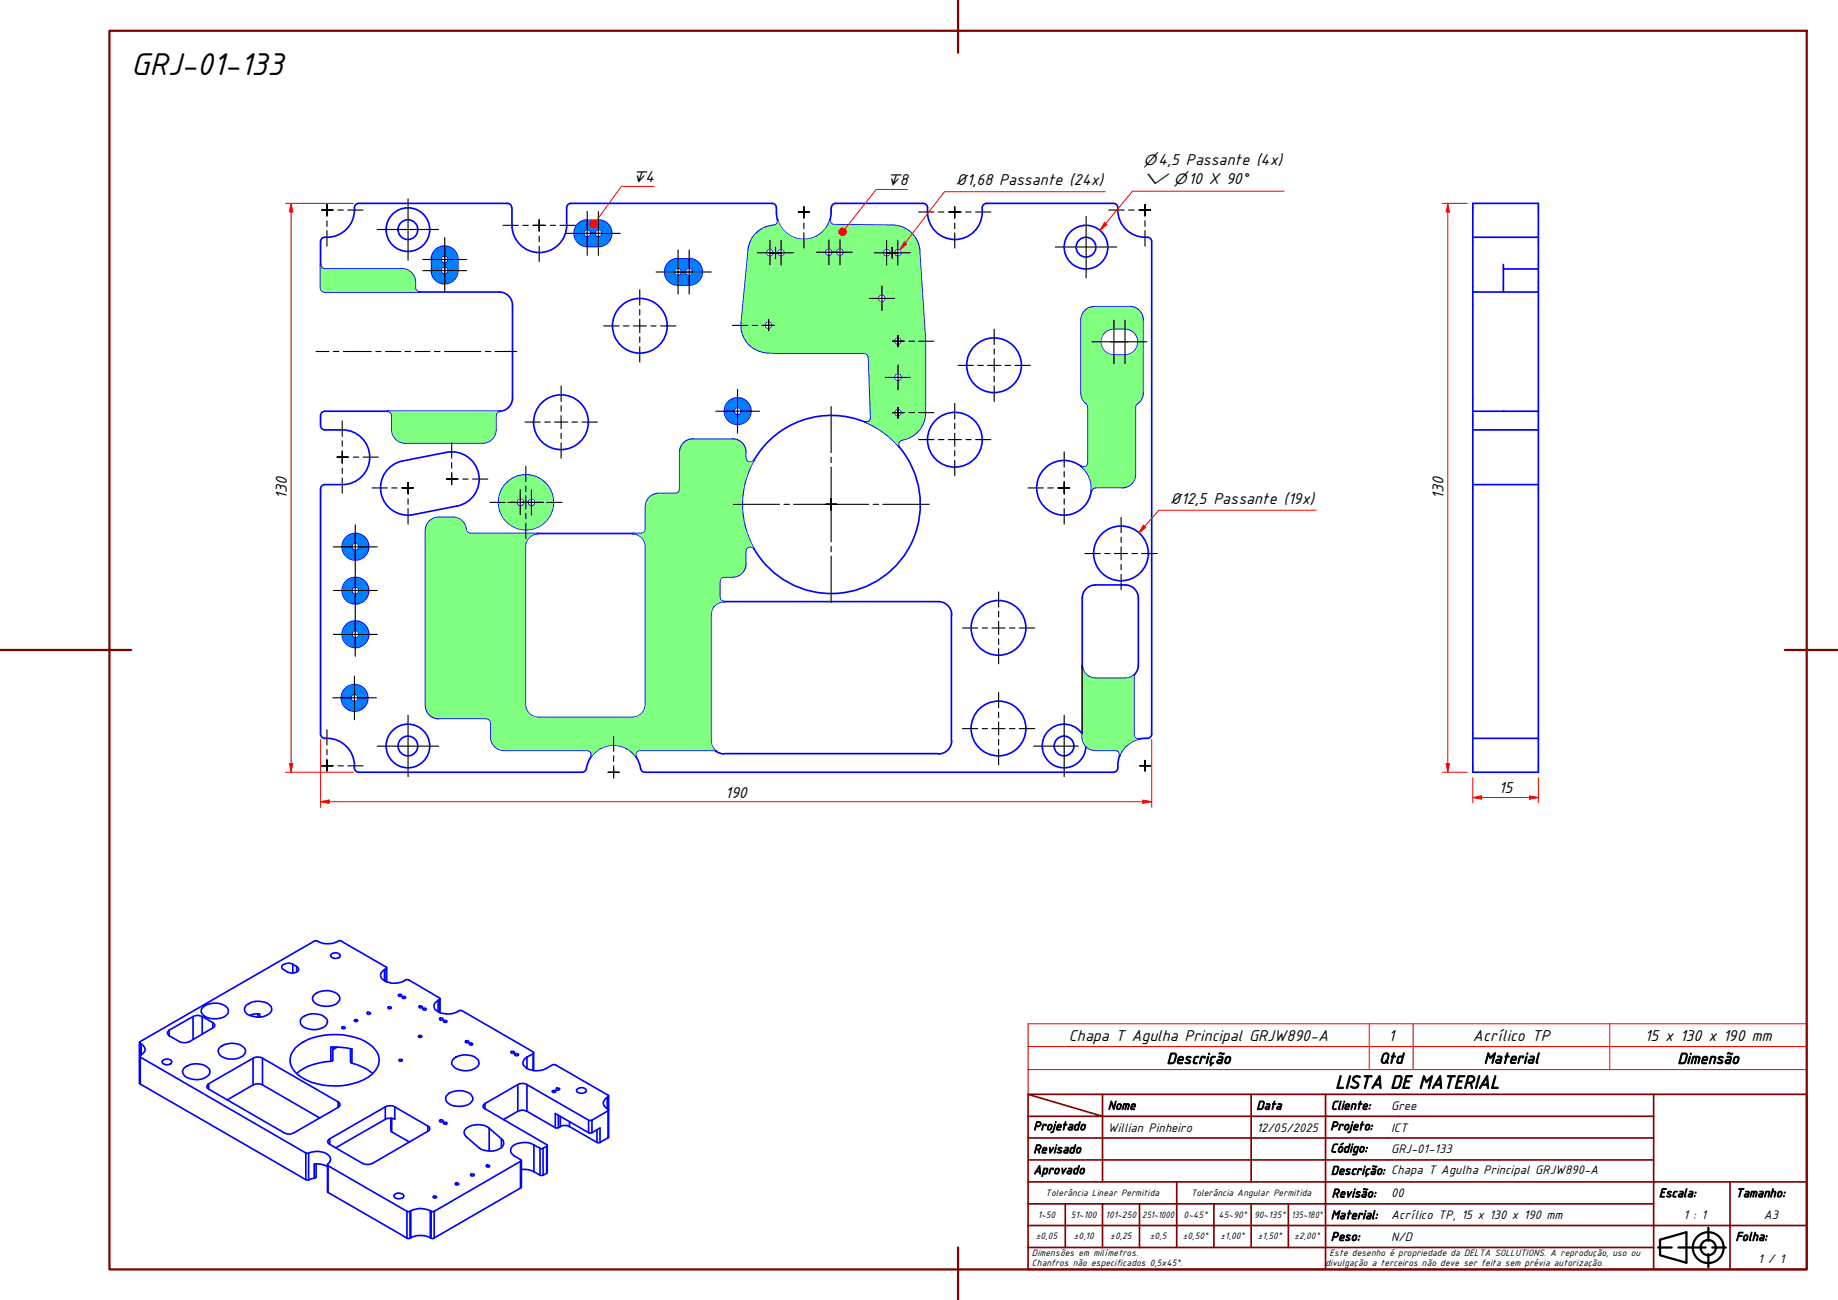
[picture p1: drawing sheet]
<svg xmlns="http://www.w3.org/2000/svg" width="420mm" height="297mm" viewBox="0 0 420 297" stroke-linecap="round" stroke-linejoin="round" font-family="sans-serif">
<!-- layer: Visible (ABNT) -->
<g fill="none" stroke="#00f" stroke-width=".38">
<path d="M81 47.5v.5M81 48a6.5 6.5 0 0 1-7.1 6.3l-.5 .5-.1 .4v10.5a.99 .99 0 0 0 1 1h39.9M82 46.5a.98 .98 0 0 0-1 1M82 46.5h34M98.6 59.3a3 3 0 0 1 3-3.1 3 3 0 0 1 3 3.1M98.7 59.3v2.5M104.6 59.3v2.5M116 46.5a.98 .98 0 0 1 1 1M117 47.5v4M117 51.5a6.3 6.3 0 0 0 6.3 6.2 6.3 6.3 0 0 0 6.2-6.2M129.5 47.5v4M130.5 46.5h46"/>
<path d="M130.5 46.5a.98 .98 0 0 0-1 1M134.2 50.3h2.6M134.3 50.3a3 3 0 0 0-3 3 3 3 0 0 0 3 3h2.5M136.8 50.3a3 3 0 0 1 3 3 3 3 0 0 1-3 3M155 59.1a3 3 0 0 0-3 3 3 3 0 0 0 3 3h2.5M155 59.2h2.5M157.5 59.1a3 3 0 0 1 3 3 3 3 0 0 1-3 3M176.5 46.5a.98 .98 0 0 1 1 1M177.5 47.5v1.7l.2 1M177.8 50.2l-.2 .9a1.83 1.83 0 0 1-1.6 .5 6.3 6.3 0 0 0-5 5.5l-1.5 16.6M189.8 50.1a6.3 6.3 0 0 1-6 4.6 6.3 6.3 0 0 1-6.1-4.5M189.8 50.1a.98 .98 0 0 0 .9 1.3"/>
<path d="M190 47.5l-.2 2.6M190.7 51.4h.1M190.8 51.4l13.2 .1a6.3 6.3 0 0 1 6.2 5.8M191 46.5h20M191 46.5a.98 .98 0 0 0-.9 1M210.2 57.3l1.3 20.3M211 46.5a.98 .98 0 0 1 1 1M212 47.5a6.3 6.3 0 0 0 6.3 7.2 6.3 6.3 0 0 0 6.2-7.2M254.5 46.5h-29a.98 .98 0 0 0-1 1M254.5 46.5a.98 .98 0 0 1 1 1M255.5 47.5v.5M255.5 48a6.3 6.3 0 0 0 6.3 6.2"/>
<path d="M261.7 54.2h.6M262.3 54.2a.98 .98 0 0 1 1 1v112.5M336.7 54.2h15M73.3 60.5a.98 .98 0 0 0 1 1h17.6a3 3 0 0 1 3 3v1.2a.99 .99 0 0 0 1 1M98.6 61.8a3 3 0 0 0 3 3 3 3 0 0 0 3-3M114.1 66.7a3 3 0 0 1 3.1 3v21.3M169.4 73.7a6.3 6.3 0 0 0 6 6.9l2.4 .1h19.7M211.5 77.5v16.8a6.4 6.4 0 0 1-5.6 6.3l-.4 .3-.1 .5 .2 .7M247.1 73.1v16.7M250.2 70.1a3 3 0 0 0-3.1 3M250.2 70.1h8.1M254.6 75.1a3 3 0 0 0-3 3 3 3 0 0 0 3 3"/>
<path d="M254.6 75.1a5.3 5.3 0 0 1 4.4 .7 3 3 0 0 1 1 3.3 3 3 0 0 1-2.9 2h-2.5M258.3 70.1a3 3 0 0 1 3 3M261.2 73.1v16.7M343.7 65.7v1h-7M343.7 61.5h8M343.7 66.7h8M351.7 64.4v-17.9h-15v23.2M351.7 65.7v4M73.3 95v2.2a.98 .98 0 0 0 1 1h3.9a6.3 6.3 0 0 1 6.3 6.3 6.3 6.3 0 0 1-6.2 6.2h-4.1a.99 .99 0 0 0-.9 1v56M88.6 94a.98 .98 0 0 1 1 1M89.6 95v3.2M89.6 98.2a3 3 0 0 0 3 3"/>
<path d="M113.3 95v3.2M113.3 98.2a3 3 0 0 1-3 3h-17.7M114.2 94h-39.9a.98 .98 0 0 0-1 1M114.3 94h-.2M114.3 94a.98 .98 0 0 0-1 1M117.2 90.9a3 3 0 0 1-2.9 3.1M197.5 80.7a.98 .98 0 0 1 1 .9M198.6 81.6l.5 13.7M199.1 95.3a.98 .98 0 0 1-1.4 1.1M247.1 89.8l.4 1.3 .8 1.1M248.3 92.2l.4 .8M248.7 93v12.8"/>
<path d="M259.9 92.2l-.4 .8v15.4M261.3 89.7l-.3 1.4-1 1.1M336.7 91v85.5h15v-82.5M336.7 94h15M336.7 98.2h15M351.7 91v3M100.3 118.2a3 3 0 0 0-3 3v40a3 3 0 0 0 3 3M100.3 118.2h3.2a3 3 0 0 1 3 2.8M104.5 115.6l-10 2a6.3 6.3 0 0 1-7.4-4.9 6.3 6.3 0 0 1 4.9-7.4l10-1.9a6.3 6.3 0 0 1 7.4 4.9 6.3 6.3 0 0 1-4.9 7.3M150.6 112.8a3 3 0 0 0-3 3v5.1M155.4 103.4v8.4a.98 .98 0 0 1-1 1h-3.8M158.4 100.3a3 3 0 0 0-3 3"/>
<path d="M158.4 100.4h9M167.5 100.3a3 3 0 0 1 3 3M170.4 103.4v1.2M170.5 104.7a.98 .98 0 0 0 .7 .9 .98 .98 0 0 0 1.1-.4M172.4 105.2a20.4 20.4 0 0 0 0 20.2M205.6 102.1a20.3 20.3 0 0 0-33.2 3.1M205.6 102.1a20.4 20.4 0 0 1-3.9 29.8 20.4 20.4 0 0 1-29.3-6.5M248.7 105.7a.98 .98 0 0 1-.5 .9 .98 .98 0 0 1-1.1-.1M250.4 111.4h6.1M250.5 111.4a.98 .98 0 0 0-1 .9M259.5 108.4a3 3 0 0 1-3 3M336.7 110.7h15"/>
<path d="M106.6 121a.98 .98 0 0 0 .9 .9h39.1M120.1 124.9v36M123.1 121.9a3 3 0 0 0-3 3M144.6 121.9a3 3 0 0 1 3 3M147.6 120.9a.98 .98 0 0 1-1 1M147.6 124.9v36M165.5 131.8a.98 .98 0 0 0-1 1v3.6a.99 .99 0 0 0 1 1.1 3 3 0 0 0-3 3v28.7a3 3 0 0 0 3 3.1M165.5 131.8h1.9M165.5 137.5h49M170.4 125.9v2.9M170.5 128.8a3 3 0 0 1-3 3M172.3 125.4a.98 .98 0 0 0-1.1-.5 .98 .98 0 0 0-.7 1"/>
<path d="M214.5 137.5a3 3 0 0 1 3.1 3M250.4 133.7h6.8a3 3 0 0 1 3 3v15.3M250.4 133.7a3 3 0 0 0-3 3v31.8a3.2 3.2 0 0 0 .9 2M217.5 140.4v28.8M247.4 152a3 3 0 0 0 3 3M259.2 154.2v13.7l.4 .8 .8 .2M259.2 154.2l-.7 .5-.9 .3h-7.2M260.2 152l-.1 1-.9 1.2M73.3 167.7a1.09 1.09 0 0 0 1.4 1 6.3 6.3 0 0 1 6.3 6.3M81 175a1.13 1.13 0 0 0 1 1.5M82 176.5h51.1M100.3 164.1h10.9"/>
<path d="M111.2 164.2a.98 .98 0 0 1 1 1v3.3M112.2 168.4a3 3 0 0 0 3 3h19M120.1 160.9a3 3 0 0 0 3 3M123.1 163.9h21.5M134 175.6a.98 .98 0 0 1-.9 .9M134.2 171.4a.98 .98 0 0 1 .8 1.6M135 173a6.3 6.3 0 0 1 10.4 0M135 173l-.6 1.3-.4 1.3M145.4 173l1 2.2a1.18 1.18 0 0 0 1 1.3M146.3 171.4a.98 .98 0 0 0-.8 1.6M146.3 171.4h16.9l.5 .2M147.4 176.5h107.1"/>
<path d="M147.6 160.9a3 3 0 0 1-3 3M165.5 172.2h49M217.6 169.2a3 3 0 0 1-3.1 3.1M247.4 167.7a5 5 0 0 0-8.1-.3 5 5 0 0 0 2.3 7.8 5 5 0 0 0 6.6-4.7M248.3 170.5l.7 .6 1.4 .3M250.4 171.4h4.6M255 171.4a.98 .98 0 0 1 .9 1.4M255.5 175a1.13 1.13 0 0 1-1 1.5M255.9 172.8l-.4 2.2M260.4 168.9a6.3 6.3 0 0 0-4.5 3.9M261.7 168.7h.6M261.8 168.7l-1.4 .2"/>
<path d="M263.3 167.7a.98 .98 0 0 1-1 1M336.7 168.7h15"/>
<circle cx="93.2" cy="52.5" r="2.25"/>
<circle cx="93.3" cy="52.5" r="5"/>
<circle cx="101.6" cy="59.3" r=".86"/>
<circle cx="134.3" cy="53.3" r=".86"/>
<circle cx="136.8" cy="53.3" r=".86"/>
<circle cx="176" cy="57.7" r=".86"/>
<circle cx="178.5" cy="57.7" r=".86"/>
<circle cx="189.5" cy="57.6" r=".86"/>
<circle cx="192" cy="57.6" r=".86"/>
<circle cx="202.7" cy="57.7" r=".86"/>
<circle cx="205.3" cy="57.7" r=".86"/>
<circle cx="248.3" cy="56.5" r="2.25"/>
<circle cx="248.3" cy="56.5" r="5"/>
<circle cx="101.6" cy="61.8" r=".86"/>
<circle cx="146.3" cy="74.4" r="6.3"/>
<circle cx="155" cy="62.1" r=".86"/>
<circle cx="157.5" cy="62.1" r=".86"/>
<circle cx="175.7" cy="74.3" r=".86"/>
<circle cx="201.6" cy="68.2" r=".86"/>
<circle cx="205.3" cy="77.9" r=".86"/>
<circle cx="128.2" cy="96.5" r="6.3"/>
<circle cx="168.6" cy="93.9" r=".86"/>
<circle cx="168.6" cy="93.9" r="3"/>
<circle cx="205.3" cy="94.3" r=".86"/>
<circle cx="205.3" cy="86.2" r=".86"/>
<circle cx="227.2" cy="83.5" r="6.3"/>
<circle cx="119" cy="114.8" r=".86"/>
<circle cx="120.2" cy="114.8" r="6.3"/>
<circle cx="121.5" cy="114.8" r=".86"/>
<circle cx="218.3" cy="100.5" r="6.3"/>
<circle cx="243.2" cy="111.5" r="6.3"/>
<circle cx="81.2" cy="124.9" r=".86"/>
<circle cx="81.2" cy="135" r=".86"/>
<circle cx="81.2" cy="135" r="3"/>
<circle cx="81.2" cy="124.9" r="3"/>
<circle cx="256.3" cy="126.4" r="6.3"/>
<circle cx="81.1" cy="159.5" r=".86"/>
<circle cx="81.1" cy="159.5" r="3"/>
<circle cx="81.2" cy="144.9" r=".86"/>
<circle cx="81.2" cy="144.9" r="3"/>
<circle cx="228.3" cy="143.5" r="6.3"/>
<circle cx="93.2" cy="170.5" r="2.25"/>
<circle cx="93.3" cy="170.5" r="5"/>
<circle cx="228.3" cy="166.5" r="6.3"/>
<circle cx="243.2" cy="170.5" r="2.25"/>
</g>
<circle cx="343.7" cy="94" r=".19" fill="#00f"/>
<g fill="none" stroke="#00f" stroke-width=".38">
<path d="M336.7 69.7v21.3M343.7 60.4v5.3M351.7 64.4v1.3M351.7 69.7v21.3M75.8 218a1.42 1.42 0 0 1 2 .3 1.08 1.08 0 0 1-1.6 .6l-.6-.4v-.3zM31.9 238.2v9.3l.2 .2M32.1 238.4v2.8M32.1 238.4l.2 .1M32.3 238.5a1.34 1.34 0 0 1 .9 1.3 1.34 1.34 0 0 1-.9 1.2M32.3 238.5v2.5M38.7 235.4a.71 .71 0 0 0-.4 .6 .71 .71 0 0 0 .4 .7M38.7 235.4v1.3"/>
<path d="M44.1 232.3a2.2 2.2 0 0 1 2.1 0M44.1 232.3l-5.4 3.1M44.1 232.3v5.2M46.2 232.3l2.4 1.4M46.2 232.3v4M46.4 230.1a4.4 4.4 0 0 1 5.7 .3 1.67 1.67 0 0 1-1.7 2.2 3.9 3.9 0 0 1-4.4-1.2l.1-.9zM48.6 233.7l.5 .5v.2l-.5 .5M48.6 234.9l-5.7 3.3h-1l-.8-.2-2.4-1.3M48.6 233.7v1.2M50.3 239.3a4.4 4.4 0 0 1 5.6 .3 1.42 1.42 0 0 1-1 2 3.9 3.9 0 0 1-4.9-1l-.2-.5zM56.3 229.7a4.4 4.4 0 0 1 5.7 .3 1.41 1.41 0 0 1-1.1 2 4.7 4.7 0 0 1-4.7-.6 1.23 1.23 0 0 1 .1-1.7zM57.1 232l1.1-.3h1.2v.7"/>
<path d="M58.9 231.6v.8M66.9 220.3a2.15 2.15 0 0 0-2.4 .4l-.1 .3a2.66 2.66 0 0 0 3.9 .7l-.2-.6-.3-.3M66.9 220.3l.9 .5M66.9 220.3v2.1M67.6 239.4a13.6 13.6 0 0 1 10.8-2.9 10.8 10.8 0 0 1 7.5 3.5 3.8 3.8 0 0 1-.9 5.5 15 15 0 0 1-16.9 .1 3.9 3.9 0 0 1-.5-6.2zM67.8 220.8v1.3M69 232.5a4.4 4.4 0 0 1 5.7 .3 1.42 1.42 0 0 1-1 2.1 4.6 4.6 0 0 1-4.7-.6 1.31 1.31 0 0 1 0-1.8zM71.9 227.3a4.4 4.4 0 0 1 5.6 .3 1.75 1.75 0 0 1-1.7 2.2 4.4 4.4 0 0 1-4-.8 1.16 1.16 0 0 1 .1-1.7zM76.1 239.3v2.9l-.2 .3h-.3M76.3 239.2v.5l.8-.4M76.3 239.7l-.2 .1M78.2 234.7a.45 .45 0 0 1 .7 .2l-.6 .2-.2-.3z"/>
<path d="M80.1 239.6v3.1l.4 .2M81.1 233h.5l.2 .2-.1 .1a.45 .45 0 0 1-.7-.1zM84 231.3l.6 .1 .1 .2-.6 .2-.2-.3zM87.9 221.5a1.32 1.32 0 0 0-.9 1.2 1.32 1.32 0 0 0 .7 1.3 4.8 4.8 0 0 0 5.2-.2l.5 .1 7.1 4.1 .1 .1-.1 .3M87.9 221.5v2.6M88.3 221.3l.1-.1-.1-.2-10.5-6.1a6.6 6.6 0 0 1-4.5 .5l-1-.5-.5 .2-39.7 22.9-.2 .1 .2 .3M88.3 221.3v3M88.3 221.3l-.4 .2M88.4 221.2v3.1M88.8 230.1a.45 .45 0 0 1 .7 .2l-.7 .2-.2-.3zM91.1 227.3a.5 .5 0 0 1 .8 .1l-.7 .2-.1-.1zM92.1 227.8a.45 .45 0 0 1 .7 .2l-.7 .1-.2-.1z"/>
<path d="M95.6 236.8l.2-.1a.45 .45 0 0 1 .7 .1l-.7 .2zM95.9 229.9a.45 .45 0 0 1 .7 .2l-.7 .2-.1-.3zM96.6 230.6l.7-.2 .2 .2-.2 .1a.45 .45 0 0 1-.7-.1zM100.1 228.6a1.31 1.31 0 0 0-.9 1.1 1.31 1.31 0 0 0 .7 1.3 4.8 4.8 0 0 0 5.2-.1h.5l16.3 9.4 .1 .2-.1 .3M100.1 228.6v2.6M100.5 228.4v2.9M100.5 228.4l-.4 .2M100.6 232.6a.46 .46 0 0 1 .7 .3l-.1 .1a.45 .45 0 0 1-.7-.2zM100.6 228.2v3.2M101.3 233.3l.7-.1 .2 .1-.1 .2a.5 .5 0 0 1-.8-.2zM106.5 237.9a.45 .45 0 0 1 .7 .1 .49 .49 0 0 1-.8 .1zM107.3 238.5l.3-.2 .4 .1-.1 .3a.46 .46 0 0 1-.6-.2z"/>
<path d="M32.1 241.2l-.2 .1 .2 .2M32.1 241.5v6.2M32.1 247.7l37.8 21.8M32.1 241.5l37.8 21.9M32.3 241l-.2 .2M37.2 242.3a1.38 1.38 0 0 1 2.1 .3 1.26 1.26 0 0 1-1.2 .7 1.26 1.26 0 0 1-1.1-.7zM42.2 244a4.4 4.4 0 0 1 5.6 .3 1.42 1.42 0 0 1-1 2 4.6 4.6 0 0 1-4.7-.6 1.17 1.17 0 0 1 .1-1.7zM47.7 248.8l17.3 10.1a2.2 2.2 0 0 0 2.1 0l10.2-5.9M47.7 247.6a.66 .66 0 0 0-.4 .6 .66 .66 0 0 0 .4 .6M47.7 247.6v1.2M57.8 247.9a2.31 2.31 0 0 1 2.2 0M57.8 241.8l.9-.3 .9 .1 .4 .2"/>
<path d="M57.8 247.9l-5.9 3.4M57.8 241.8l-10.1 5.8M57.8 241.8v6.1M60 247.9l13.1 7.5M60 241.8l17.3 10M60 241.8v6.1M75.6 242.5a13.6 13.6 0 0 0-7.8 2.8M75.6 242.5v-3.2h2.5l2.4 .4v3.2M77.3 251.8l.4 .5-.1 .5-.3 .2M77.3 251.8v1.2M80.5 242.9a12.8 12.8 0 0 1 4.7 2.4M88.1 252.9l.8-.2h1l.3 .2"/>
<path d="M88.1 252.9l-12.7 7.3M88.1 252.9v2.9M88.1 255.8l-11.3 6.4M89.3 255.5v2.9l.2 .2M89.5 255.5v3.1M89.5 258.6l4 2.3M90.2 252.9v2.9l-.8-.3-.9 .1-.4 .2M90.2 252.9l7.6 4.4M91.3 242.1a.45 .45 0 0 1 .7 .2l-.6 .2-.2-.3zM97.8 257.3l.4 .4-.1 .5-.3 .3M97.8 258.5l-12.7 7.4-.8 .2-1.4-.2-7.5-4.4M97.8 257.3v1.2"/>
<path d="M100.6 256l.5-.1 .2 .2a.47 .47 0 0 1-.8 .2zM101.3 256.6l.2-.1a.46 .46 0 0 1 .7 .2l-.3 .2-.5-.1zM102.3 250.1a4.6 4.6 0 0 1 5.3-.1 1.39 1.39 0 0 1 .4 1.5 1.39 1.39 0 0 1-1.1 1 4.9 4.9 0 0 1-4.7-.7 1.16 1.16 0 0 1 .1-1.7zM103.7 241.9a4.4 4.4 0 0 1 5.6 .3 1.42 1.42 0 0 1-1 2.1 4.3 4.3 0 0 1-5-1v-.5zM110.9 253.4l14.1 8.1 .1 .2-.1 .2M110.9 252.1l-.5 .6 .2 .5 .3 .2M110.9 252.1v1.3M111.8 257.8a4.4 4.4 0 0 0-5.5 .3 1.2 1.2 0 0 0 .3 1.7l2.9 2.4a4.4 4.4 0 0 0 5.4-.3 1.2 1.2 0 0 0-.3-1.7M111.8 257.8v5.2M111.8 257.8l2.8 2.4M116.8 240.4l.1-.1a.46 .46 0 0 1 .7 .2l-.3 .2-.5-.1zM117.8 240.8h.7l-.1 .4a.5 .5 0 0 1-.7-.2z"/>
<path d="M118.4 253.9a2.2 2.2 0 0 1 2.1 0M118.4 247.8l.8-.2 1.3 .2M118.4 253.9l-3.3 1.9M118.4 247.8l-7.5 4.3M118.4 247.8v6.1M120.5 241.5a1.31 1.31 0 0 0-1 1.2 1.31 1.31 0 0 0 .7 1.3 5.2 5.2 0 0 0 6.1-.7h.7l12 6.9 .1 .2-.1 .3M120.5 253.9l6.4 3.8M120.5 247.8l14.1 8.2M120.5 241.5v2.6M120.5 247.8v6.1M121.9 240.8v3.8M121.9 240.8l-1.4 .7"/>
<path d="M122 240.5v4.1M126.3 249.2a.5 .5 0 0 1 .8 .2l-.7 .2-.2-.1zM126.9 257.7h.7M126.9 257.7v-3.3l7.7 4.4M127.3 248.7h.6l.1 .2-.7 .2-.2-.1zM127.6 254.8v2.9M128.1 257.4l.8-.2 1.3 .2M128.1 255.1v2.3M128.1 257.4l-.5 .3M130.2 256.3v1.1M130.2 257.4l6.3 3.6M132 248.8a1.35 1.35 0 0 1 2 .4 1.33 1.33 0 0 1-2.2 .2v-.3z"/>
<path d="M134.6 256h.7M134.6 258.8h.7M134.6 256v2.8M135.3 256v2.8M135.3 258.8l1.9-1.1v3.3M136.5 258.2v2.8M138.8 250.7a1.34 1.34 0 0 0-.9 1.3 1.34 1.34 0 0 0 .9 1.3M138.8 250.7v2.6M138.8 253.3l.2 .1M139 253.4l.1 .1-.1 .3M139 250.7v2.7M139 253.8v6.2"/>
<path d="M139 260l-1.8 1M139 253.8l-3.7 2.2M139 250.7h-.2M139.1 250.4v9.4l-.1 .2M69.9 269.5l.6 .1M69.9 263.4h.6M69.9 263.4v6.1M70.5 263.4a4.4 4.4 0 0 1 4.9 .9 1.46 1.46 0 0 1-.5 1.8l.1 .3M70.5 263.4v6.2M71.8 269.2l-1.3 .4M72.3 265.9v3.1l-.5 .2M74.9 266.2v6.2l.1 .1"/>
<path d="M74.9 266.6l-1.7-.6h-1.4v3.2M75 266.4v6.1M75 272.5l18 10.4M75 266.4l18 10.4M75.4 260.2l-.5 .5 .2 .5 .3 .3M75.4 260.2v1.3M90.2 272.9a1.47 1.47 0 0 1 2.1 .3 1.26 1.26 0 0 1-1.1 .7 1.26 1.26 0 0 1-1.2-.7zM93 276.8h.7M93 276.8v6.1M93.7 276.8v6.1M93.9 276.7l.6-.3a5.1 5.1 0 0 1 3.9 .3M93.9 276.7v6.1"/>
<path d="M93.9 276.7l-.2 .1M98.4 276.7v6.1M98.4 276.7l.2 .1M98.6 276.8h.7M98.6 276.8v6.1M99 273.5l.1-.1a.45 .45 0 0 1 .7 .1l-.6 .2zM99.3 276.8v6.1M104.1 270.4a.5 .5 0 0 1 .8 .2l-.6 .1-.2-.1zM107.7 268.3a.46 .46 0 0 1 .7 .2l-.1 .2a.45 .45 0 0 1-.7-.2zM111.3 266.2l.6 .1-.1 .3a.46 .46 0 0 1-.7-.2zM114.6 260.2v2M119 265.4v6"/>
<path d="M119 271.4l-19.7 11.5M119 265.4l-19.7 11.4M119.2 265.2v6.1l-.2 .1M119.2 267.2a5.2 5.2 0 0 1 2.8 .5M122 261.6a4.5 4.5 0 0 0-5 .5 1.32 1.32 0 0 0 .6 2l1.4 .9 .1 .1-.1 .3M122 261.6v6.1M122 267.7l1.4 .8M122 261.6l1.4 .8M123.4 268.5h.7M123.4 262.4l.3 .1 .4-.1M123.4 262.4v6.1M124.1 262.4v6.1"/>
<path d="M125 261.9v6.2M125 268.1l-.9 .4M125 261.9l-.9 .5M125.1 261.7v6.1l-.1 .3M136.5 261h.7M93 282.9l.3 .1 .4-.1M93.9 282.8a5 5 0 0 1 4.5 0M93.9 282.8l-.2 .1M98.4 282.8l.2 .1M98.6 282.9l.1 .1 .6-.1"/>
</g>
<!-- layer: Hatch (ABNT) -->
<g fill="#80ff80">
<path d="M120.7 114.8a.84 .84 0 0 0 1.6 0 .84 .84 0 0 0-1.6 0zM114 114.8a6.2 6.2 0 0 0 12.5 0 6.2 6.2 0 0 0-12.5 0zM118.1 114.8a.85 .85 0 0 1 1.7 0 .85 .85 0 0 1-1.7 0z" fill-rule="evenodd"/>
<path d="M252.6 75.9l.6-.5a8.9 8.9 0 0 1 5.4 0 3 3 0 0 1 1.5 3.4 3 3 0 0 1-2.9 2.3 5.9 5.9 0 0 1-4.6-.7 3.1 3.1 0 0 1 0-4.5zM247.8 71.2a3 3 0 0 1 2.4-1.1h8.1a3 3 0 0 1 2.9 3v16.7a3 3 0 0 1-1.5 2.6l-.2 .6v15.4a2.89 2.89 0 0 1-3 3h-6.1a.98 .98 0 0 0-.9 .9 6.7 6.7 0 0 0-2.4-5.8 .98 .98 0 0 0 1.1 .2 .98 .98 0 0 0 .5-.9v-12.8a1.73 1.73 0 0 0-.9-1.3l-.3-.5-.4-1.4v-16.7l.1-.7z" fill-rule="evenodd"/>
<path d="M204.4 94.3a.85 .85 0 0 0 1.7 0 .85 .85 0 0 0-1.7 0zM172.5 53.7l-.7 1.1-.7 2.3-1.6 16.6a6.2 6.2 0 0 0 5.9 6.9l22.1 .1 .6 .1 .5 .8 .5 13.7a.95 .95 0 0 1-.4 1 .95 .95 0 0 1-1 .1 21.1 21.1 0 0 1 7.8 5.7 1 1 0 0 1 .7-1.6 6.3 6.3 0 0 0 5.3-6.2v-16.7l-1.3-20.3a6.2 6.2 0 0 0-6.2-5.8l-13.2-.1a.92 .92 0 0 1-1-1.2 6.2 6.2 0 0 1-6 4.5 6.2 6.2 0 0 1-6-4.5 1.11 1.11 0 0 1-1 1.3 6.2 6.2 0 0 0-4.3 2.2zM204.4 86.2a.85 .85 0 0 0 1.7 0 .85 .85 0 0 0-1.7 0zM204.4 78a.85 .85 0 0 1 1.7 0 .85 .85 0 0 1-1.7 0zM200.7 68.2a.85 .85 0 0 0 1.7 0 .85 .85 0 0 0-1.7 0zM204.4 57.8a.85 .85 0 0 0 1.7 0 .85 .85 0 0 0-1.7 0zM201.9 57.7a.85 .85 0 0 0 1.7 0 .85 .85 0 0 0-1.7 0zM191.1 57.6a.85 .85 0 0 1 1.7 0 .85 .85 0 0 1-1.7 0zM188.6 57.6a.85 .85 0 0 1 1.7 0 .85 .85 0 0 1-1.7 0zM174.8 74.3a.85 .85 0 0 0 1.7 0 .85 .85 0 0 0-1.7 0zM177.7 57.7a.85 .85 0 0 1 1.7 0 .85 .85 0 0 1-1.7 0zM175.1 57.8a.85 .85 0 0 0 1.7 0 .85 .85 0 0 0-1.7 0z" fill-rule="evenodd"/>
<path d="M88.6 94a1.05 1.05 0 0 1 1 1v3.2a3 3 0 0 0 3 3h17.8a3 3 0 0 0 2.9-3v-3.2a1.16 1.16 0 0 1 .9-1zM114.2 94h.1z" fill-rule="evenodd"/>
<path d="M247.4 152a3 3 0 0 0 3 3l7.2-.1a2.14 2.14 0 0 0 1.6-.7v13.7l.2 .6a.83 .83 0 0 0 1 .3 6.4 6.4 0 0 0-4.5 4l-.1-.9a.84 .84 0 0 0-.8-.5h-4.6a3 3 0 0 1-3-2.9z" fill-rule="evenodd"/>
<path d="M73.3 60.4v.3a1.05 1.05 0 0 0 .9 .8h17.7a3 3 0 0 1 3 2.9v1.6l.3 .4 .7 .3h-21.7l-.7-.3-.2-.4z" fill-rule="evenodd"/>
</g>
<g fill="#0080ff">
<path d="M100.8 61.8a.85 .85 0 0 0 1.7 0 .85 .85 0 0 0-1.7 0zM99.6 57.1l-.8 1.2-.1 .6v2.9a2.98 2.98 0 0 0 3 3 2.98 2.98 0 0 0 2.9-3v-2.5a3.1 3.1 0 0 0-1.8-2.7 3.1 3.1 0 0 0-3.2 .5zM100.8 59.3a.85 .85 0 0 0 1.7 0 .85 .85 0 0 0-1.7 0z" fill-rule="evenodd"/>
<path d="M80.4 144.9a.85 .85 0 0 0 1.7 0 .85 .85 0 0 0-1.7 0zM78.2 145a3 3 0 0 0 6 0 3 3 0 0 0-6 0z" fill-rule="evenodd"/>
<path d="M80.2 159.4a.85 .85 0 0 0 1.7 0 .85 .85 0 0 0-1.7 0zM78 159.4a3 3 0 0 0 6 0 3 3 0 0 0-6 0z" fill-rule="evenodd"/>
<path d="M80.4 135a.85 .85 0 0 0 1.7 0 .85 .85 0 0 0-1.7 0zM78.2 135a3 3 0 0 0 6 0 3 3 0 0 0-6 0z" fill-rule="evenodd"/>
<path d="M135.9 53.3a.85 .85 0 0 0 1.7 0 .85 .85 0 0 0-1.7 0zM132.1 51.2a3 3 0 0 0-.6 3.3 3 3 0 0 0 2.7 1.8h2.6a2.98 2.98 0 0 0 3-3 2.98 2.98 0 0 0-3-3l-3.3 .1-.9 .4zM133.4 53.3a.85 .85 0 0 0 1.7 0 .85 .85 0 0 0-1.7 0z" fill-rule="evenodd"/>
<path d="M156.7 62.2a.86 .86 0 0 0 1.7 0 .86 .86 0 0 0-1.7 0zM152.8 60.1a3.1 3.1 0 0 0-.5 3.2 3.1 3.1 0 0 0 2.7 1.8h2.5a2.98 2.98 0 0 0 3-2.9 2.98 2.98 0 0 0-3-3h-2.9l-.6 .1zM154.2 62.1a.83 .83 0 0 0 1.6 0 .83 .83 0 0 0-1.6 0z" fill-rule="evenodd"/>
<path d="M80.4 124.9a.85 .85 0 0 0 1.7 0 .85 .85 0 0 0-1.7 0zM78.2 125a3 3 0 0 0 6 0 3 3 0 0 0-6 0z" fill-rule="evenodd"/>
<path d="M167.8 94a.83 .83 0 0 0 1.6 0 .83 .83 0 0 0-1.6 0zM165.6 94a3 3 0 0 0 6 0 3 3 0 0 0-6 0z" fill-rule="evenodd"/>
</g>
<path d="M97.9 119.4l.7-.6 .8-.5a9.5 9.5 0 0 1 5.9 .4 4.2 4.2 0 0 1 1.4 2.8l.4 .3 .5 .1h15.5a3 3 0 0 0-3 3v36a3 3 0 0 0 3 3h21.5a3 3 0 0 0 3-3v-36a3 3 0 0 0-3-3h2l.5-.1 .3-.4 .2-.5v-5.1a3 3 0 0 1 3-3h3.8l.5-.2 .4-.3 .1-.5v-8.4a2.95 2.95 0 0 1 3-3h9a2.95 2.95 0 0 1 3 3v1.2a1.02 1.02 0 0 0 .8 1 1.02 1.02 0 0 0 1.1-.5 20.1 20.1 0 0 0 0 20.3 1.02 1.02 0 0 0-1.1-.5 1.02 1.02 0 0 0-.8 1v2.9a2.95 2.95 0 0 1-3 3h-1.9l-.5 .1-.3 .4-.2 4.1 .2 .6 .3 .3 .5 .2a3 3 0 0 0-3 2.9v28.8l.6 1.8 .6 .6-.4-.2h-17a.97 .97 0 0 0-.9 .5 .97 .97 0 0 0 .1 1.1 6.3 6.3 0 0 0-10.4 0 .97 .97 0 0 0 0-1.1 .97 .97 0 0 0-.9-.5h-19a2.95 2.95 0 0 1-3-2.9v-3.4l-.1-.5-.9-.5h-10.9a3 3 0 0 1-3-3v-39.9z" fill-rule="evenodd" fill="#80ff80"/>
<path d="M235 239.1h178v-5.2h-178v10.5M313 233.9v10.5M323 233.9v10.5M368 233.9v10.5M413 239.1v5.3h-178M235 244.4v5.6h178v-5.6" fill="none" stroke="#f00" stroke-width=".23"/>
<!-- layer: Borda A3/A4 (ABNT) -->
<path d="M25 7h388v283.1h-388zM219 0v12.1M0 148.5h30M408 148.5h12M219 285v12" fill="none" stroke="#800000" stroke-width=".51"/>
<g fill="none" stroke="#000" stroke-width=".51">
<path d="M379 285h3.1M379.5 283.3l6-1.8v7l-6-1.7zM383.7 285h6.2M390.5 280.5v3M390.5 286.6v2.9M391.4 285h3.1"/>
<circle cx="390.5" cy="285.1" r="3.5"/>
<circle cx="390.5" cy="285.1" r="1.75"/>
</g>
<g fill="none" stroke="#800000" stroke-width=".38">
<path d="M235 250l17 5.1h-17M235 250h178v40.1h-178zM252 255.1h34v4.9h17M252 255.1v15M252 250v5.1M286 250v5.1h17v4.9M303 250v5.1h75M378 250v20.1h-143M235 260h51v5h-51M235 275.1h17M243.5 275.1v9.9M260.5 275.1h-8.5v9.9"/>
<path d="M269 270.1v14.9h-8.5M277.5 275.1v9.9h-8.5M286 275.1v9.9h8.5M294.5 275.1v9.9M303 275.1h-42.5v9.9M303 260v5h-17v5.1M303 275.1v9.9h75M303 260h75M303 275.1h75M378 265h-75v10.1M395.5 270.1v9.9h17.5M413 270.1h-35v9.9h17.5v10.1"/>
<path d="M235 285h25.5M235 280h143v10.1M277.5 285h8.5M294.5 285h8.5v5.1"/>
</g>
<!-- layer: Geometria de rascunho (ISO) -->
<path d="M247.4 152v15.7" fill="none" stroke="#000" stroke-width=".25"/>
<!-- layer: Marca de centro (ISO) -->
<g fill="none" stroke="#000" stroke-width=".25">
<path d="M73.5 48h1.2h-1.2M74.7 46.7v1.3v-1.3M74.7 49.2v-1.2v1.5M74.7 50.5v1.2M74.7 52.7v3.5M76 48h-1.3h1.6M77.3 48h1.2M79.5 48h3.5M86.2 52.4h14.1M93.3 45.5v14M96.6 59.3h10.1M101.7 58.6v8.3"/>
<path d="M101.7 54.3v8.2M115 51.5h3.5M119.5 51.5h1.3M121.8 51.5h1.5h-1.3M123.3 50.2v1.3v-1.3M123.3 52.7v-1.2v1.4M123.3 54v1.2M123.3 56.2v3.5M124.5 51.5h-1.2h1.5M125.8 51.5h1.2M128 51.5h3.5M129.3 53.3h8.2"/>
<path d="M133.5 53.3h8.3M134.2 48.3v10M136.8 48.3v10M155 57.1v10.1M157.5 57.1v10.1M173.2 57.8h5.6M175.7 57.8h5.7M176 57.8h1.3h-1.3M176 54.9v5.7M177.3 56.5v1.3v-1.3M177.3 59v-1.2v1.2M178.5 57.8h-1.2h1.2"/>
<path d="M178.6 54.9v5.7M182.5 48.4h1.3h-1.3M183.8 47.2v1.2v-1.2M183.8 49.7v-1.3v1.6M183.8 51v1.2M183.8 53.2v3.5M185 48.4h-1.2h1.2M186.6 57.6h5.7M189.2 57.6h5.6M189.5 54.8v5.7M192 54.8v5.7M199.8 57.8h5.7"/>
<path d="M202.4 57.8h5.7M202.7 57.8h1.3h-1.3M202.7 54.9v5.7M204 56.5v1.3v-1.3M204 59v-1.2v1.2M205.2 57.8h-1.2h1.2M205.2 54.9v5.7M210 48.4h3.5M214.5 48.4h1.3M216.8 48.4h1.4h-1.2M218.2 47.2v1.2v-1.2M218.2 49.7v-1.3v1.6"/>
<path d="M218.2 51v1.2M218.2 53.2v3.5M219.5 48.4h-1.3h1.6M220.8 48.4h1.2M223 48.4h3.5M241.2 56.4h14.1M248.3 49.5v14M253.5 48h3.5M258 48h1.3M260.3 48h1.4h-1.2M261.7 46.7v1.3v-1.3M261.7 49.2v-1.2v1.5"/>
<path d="M261.7 50.5v1.2M261.7 52.7v3.5M263 48h-1.3h1.3M96.6 61.8h10.1M138 74.5h3.5M142.5 74.5h1.3M144.8 74.5h3M146.2 66.2v3.5M146.2 70.7v1.3M146.2 72.9v3.1M146.2 76.9v1.3M146.2 79.2v3.5"/>
<path d="M148.8 74.5h1.2M150 62.2h8.2M151 74.5h3.5M154.3 62.2h8.3M167.4 74.3h3.5M172 74.3h1.2M174.2 74.3h1.5h-1.3M175.7 73.1v1.2v-1.2M175.7 75.6v-1.3v1.3M176.9 74.3h-1.2h1.2M198.8 68.2h5.7M201.6 65.3v5.7"/>
<path d="M204 78h1.3h-1.3M205.3 76.7v1.3v-1.3M205.3 79.2v-1.2v1.2M206.5 78h-1.2h1.5M207.8 78h1.2M210 78h3.5M227.3 75.2v3.5M227.3 79.7v1.2M249.6 78.1h8.3M253.9 78.1h8.3M254.6 73.1v10M257.2 73.1v10"/>
<path d="M78.2 96.2v3.5M120 96.4h3.5M124.5 96.4h1.3M126.7 96.4h3.1M128.3 88.2v3.5M128.3 92.7v1.3M128.3 95v3M128.3 99v1.2M130.7 96.4h1.3M133 96.4h3.5M163.6 94h10M168.6 88.9v10.1"/>
<path d="M190 92.9v10.5M202.4 86.2h5.7M204 94.3h1.3h-1.3M205.3 93.1v1.2v-1.2M205.3 95.6v-1.3v1.3M205.3 83.4v5.7M206.5 94.3h-1.2h1.5M207.8 94.3h1.2M210 94.3h3.5M218.2 92.2v3.5M218.2 96.7v1.3M218.2 99v3"/>
<path d="M219 83.5h3.5M223.5 83.5h1.3M225.7 83.5h3.1M227.3 82v2.9M227.3 86v1.2M227.3 88.2v3.5M229.7 83.5h1.3M232 83.5h3.5M77 104.4h1.2h-1.2M78.2 103v1.4v-1.2M78.2 105.7v-1.3v1.6M78.2 100.7v1.3"/>
<path d="M78.2 107v1.2M78.2 109.2v3.5M79.5 104.4h-1.3h1.6M80.8 104.4h1.2M81.2 119.9v30.1M83 104.4h3.5M85 111.5h3.5M89.5 111.5h1.2M91.8 111.5h1.5h-1.3M93.3 110.2v1.3v-1.3M93.3 112.7v-1.2v1.5M93.3 114v1.2"/>
<path d="M93.3 116.2v3.5M94.5 111.5h-1.2h1.2M102 109.5h1.3h-1.3M103.3 107.9v1.6v-1.3M103.3 110.7v-1.2v1.2M103.3 101.2v3.5M103.3 105.7v1.3M104.5 109.5h-1.2h1.5M105.8 109.5h1.2M108 109.5h3.5M112 114.8h3.5M116.1 114.8h5.7"/>
<path d="M116.5 114.8h1.2M118.7 114.8h5.6M118.7 114.8h3M118.9 111.9v5.8M120.2 106.5v3.5M120.2 111v1.3M120.2 113.3v3M120.2 117.3v1.2M120.2 119.6v3.4M121.5 111.9v5.8M122.7 114.8h1.3M125 114.8h3.5"/>
<path d="M128.3 101.2v3.5M167.6 115.2h10.6M179.2 115.2h1.3M181.4 115.2h8.6h-1.2M188.8 115.2h1.2h-1.2M190 106.7v8.5v-1.2M190 116.5v-1.3v1.3M190 114v1.2v-1.2M190 116.5v-1.3v8.6M190 104.4v1.3M191.3 115.2h-1.3h1.3M191.3 115.2h-1.3h8.6"/>
<path d="M199.6 115.2h1.3M201.8 115.2h10.6M210 100.4h3.5M214.5 100.4h1.3M216.8 100.4h3M218.2 103v1.2M218.2 105.2v3.5M220.8 100.4h1.2M223 100.4h3.5M235 111.5h3.5M239.5 111.5h1.3M241.7 111.5h1.6h-1.3"/>
<path d="M243.3 110v1.5v-1.3M243.3 112.7v-1.2v1.5M243.3 103.2v3.5M243.3 107.7v1.3M243.3 114v1.2M243.3 116.2v3.5M244.5 111.5h-1.2h1.2M256.3 118.2v3.5M76.2 134.9h10M76.2 125h10M190 124.8v1.3M190 127v10.7"/>
<path d="M228.3 135.2v3.5M228.3 139.7v1.3M248 126.5h3.5M252.5 126.5h1.2M254.8 126.5h2.9M256.3 122.7v1.2M256.3 125v2.9M256.3 129v1.2M256.3 131.2v3.5M258.8 126.5h1.2M261 126.5h3.5M76.1 159.4h9.9"/>
<path d="M76.2 145h10M81 154.5v10M220 143.5h3.5M224.5 143.5h1.2M226.8 143.5h2.9M228.3 142v3M228.3 146v1.2M228.3 148.2v3.5M228.3 158.2v3.5M230.8 143.5h1.2M233 143.5h3.5M73.5 175h1.2h-1.2"/>
<path d="M74.7 173.5v1.5v-1.3M74.7 176.2v-1.2v1.2M74.7 166.7v3.5M74.7 171.2v1.3M76 175h-1.3h1.6M77.3 175h1.2M79.5 175h3.5M86.2 170.5h14.1M93.3 163.4v14.1M139 176.5h1.3h-1.3M140.3 175v1.5v-1.3M140.3 177.7v-1.2v1.2"/>
<path d="M140.3 168.2v3.5M140.3 172.7v1.3M141.5 176.5h-1.2h1.2M220 166.5h3.5M224.5 166.5h1.2M226.8 166.5h2.9M228.3 162.7v1.2M228.3 165v2.9M228.3 169v1.2M228.3 171.2v3.5M230.8 166.5h1.2M233 166.5h3.5"/>
<path d="M236.3 170.5h10.2M243.3 163.4v14.1M260.5 175h1.2h-1.2M261.7 173.7v1.3v-1.3M261.7 176.2v-1.2v1.2M263 175h-1.3h1.3"/>
</g>
<path d="M66.5 174.5v2" fill="none" stroke="#f00" stroke-width=".23"/>
<path d="M66.2 174.5h.7l-.4 2z" fill="#f00"/>
<path d="M66.5 46.5v1.9M66.2 174.5h.7l-.4 2z" fill="none" stroke="#f00" stroke-width=".23"/>
<path d="M66.5 46.5l.4 1.9h-.7z" fill="#f00"/>
<path d="M65.3 46.5h15.5M66.5 46.5l.4 1.9h-.7zM66.5 48.4v126.1M65.3 176.5h15.5M73.3 183.2h1.9" fill="none" stroke="#f00" stroke-width=".23"/>
<path d="M73.3 183.2l1.9-.4v.8z" fill="#f00"/>
<path d="M73.3 183.2l1.9-.4v.8zM261.2 183.2h2.1" fill="none" stroke="#f00" stroke-width=".23"/>
<path d="M261.2 182.8l2.1 .4-2.1 .4z" fill="#f00"/>
<path d="M73.3 169v15.5M263.3 169v15.5M75.2 183.2h186M261.2 182.8l2.1 .4-2.1 .4zM336.7 182.2h2" fill="none" stroke="#f00" stroke-width=".23"/>
<path d="M336.7 182.2l2-.4v.8z" fill="#f00"/>
<path d="M336.7 182.2l2-.4v.8zM349.7 182.2h2" fill="none" stroke="#f00" stroke-width=".23"/>
<path d="M349.7 181.8l2 .4-2 .4z" fill="#f00"/>
<path d="M331 174.5v2M336.7 177.7v5.7M351.7 177.7v5.7M338.7 182.2h11M349.7 181.8l2 .4-2 .4z" fill="none" stroke="#f00" stroke-width=".23"/>
<path d="M330.6 174.5h.7l-.3 2z" fill="#f00"/>
<path d="M331 46.5v1.9M330.6 174.5h.7l-.3 2z" fill="none" stroke="#f00" stroke-width=".23"/>
<path d="M331 46.5l.3 1.9h-.7z" fill="#f00"/>
<path d="M329.7 46.5h5.7M331 46.5l.3 1.9h-.7zM331 48.4v126.1M329.7 176.5h5.7" fill="none" stroke="#f00" stroke-width=".23"/>
<!-- layer: Linha de centro (ISO) -->
<path d="M72.3 80.3h2.9M76.2 80.3h1.3M78.5 80.3h6.4M85.9 80.3h1.2M88.1 80.3h3.5M92.6 80.3h1.3M94.9 80.3h3.4M99.3 80.3h1.3M101.6 80.3h8.3M110.9 80.3h1.3M113.2 80.3h4.9" fill="none" stroke="#000" stroke-width=".25"/>
<circle cx="135.7" cy="51.2" r="1.01" fill="#f00"/>
<path d="M136.7 49.9l-.4 .5M149.5 42.6h-7.5l-5.1 7M193.9 51.4l-.7 .8" fill="none" stroke="#f00" stroke-width=".23"/>
<circle cx="192.6" cy="53" r=".99" fill="#f00"/>
<path d="M206.9 55.5l-1.2 1.6M207.5 43.3h-7.2l-6.4 8.1" fill="none" stroke="#f00" stroke-width=".23"/>
<path d="M206.7 55.3l.6 .4-1.6 1.4z" fill="#f00"/>
<path d="M206.7 55.3l.6 .4-1.6 1.4zM252.7 43.8h-36.8l-9 11.7M252.7 51.1l-1.2 1.5" fill="none" stroke="#f00" stroke-width=".23"/>
<path d="M252.5 50.8l.5 .5-1.5 1.3z" fill="#f00"/>
<path d="M252.5 50.8l.5 .5-1.5 1.3zM293.6 43.7h-34.7l-6.2 7.4M261.7 120.3l-1.4 1.5" fill="none" stroke="#f00" stroke-width=".23"/>
<path d="M261.4 120l.5 .5-1.6 1.3z" fill="#f00"/>
<path d="M300.9 116.6h-36l-3.2 3.7M261.4 120l.5 .5-1.6 1.3z" fill="none" stroke="#f00" stroke-width=".23"/>
<text font-size="7.7" x="30" y="17.1">GRJ-01-133</text>
<text font-size="4.6" x="305.2" y="248.7">LISTA DE MATERIAL</text>
<g font-size="3.9">
<text x="218.4" y="42.3">Ø1,68 Passante (24x)</text>
<text x="65.5" y="113.9" transform="rotate(-90 65.5 113.9)">130</text>
<text x="329.9" y="113.9" transform="rotate(-90 329.9 113.9)">130</text>
<text x="267.4" y="115">Ø12,5 Passante (19x)</text>
<text x="165.8" y="182.2">190</text>
<text x="342.6" y="181.2">15</text>
<text x="244.3" y="237.8">Chapa T Agulha Principal GRJW890-A</text>
<text x="317.4" y="237.8">1</text>
<text x="336.7" y="237.9">Acrílico TP</text>
<text x="376" y="237.8">15 x 130 x 190 mm</text>
</g>
<g font-size="3.8">
<text x="266.7" y="243.1">Descrição</text>
<text x="315.3" y="243">Qtd</text>
<text x="339.2" y="243">Material</text>
<text x="383.5" y="243.1">Dimensão</text>
</g>
<g font-size="3.4">
<text x="144.6" y="41.6">↧4</text>
<text x="261.4" y="37.7">⌀4,5 Passante (4x)</text>
<text x="202.8" y="42.2">↧8</text>
<text x="261.4" y="42.1">⌵ ⌀10 X 90°</text>
</g>
<g font-size="3">
<text x="253.2" y="253.5">Nome</text>
<text x="287.2" y="253.5">Data</text>
<text x="304.2" y="253.5">Cliente:</text>
<text x="318" y="253.5">Gree</text>
<text x="236.2" y="263.5">Revisado</text>
<text x="236.2" y="258.2">Projetado</text>
<text x="253.2" y="258.6">Willian Pinheiro</text>
<text x="287.3" y="258.6">12/05/2025</text>
<text x="304.1" y="263.3">Código:</text>
<text x="304.1" y="258.2">Projeto:</text>
<text x="318" y="263.5">GRJ-01-133</text>
<text x="318" y="258.6">ICT</text>
<text x="236.2" y="268.3">Aprovado</text>
<text x="304.2" y="268.4">Descrição: Chapa T Agulha Principal GRJW890-A</text>
<text x="304.4" y="273.6">Revisão:</text>
<text x="318" y="273.5">00</text>
<text x="379.2" y="273.5">Escala:</text>
<text x="396.7" y="273.5">Tamanho:</text>
<text x="304.2" y="278.6">Material:</text>
<text x="318" y="278.4">Acrílico TP, 15 x 130 x 190 mm</text>
<text x="384.8" y="278.6">1 : 1</text>
<text x="403.2" y="278.6">A3</text>
<text x="304.2" y="283.5">Peso:</text>
<text x="318" y="283.5">N/D</text>
<text x="396.7" y="283.5">Folha:</text>
<text x="401.9" y="288.5">1 / 1</text>
</g>
<g font-size="2.3">
<text x="239" y="273.4">Tolerância Linear Permitida</text>
<text x="272.3" y="273.2">Tolerância Angular Permitida</text>
<text x="237.2" y="278.3">1~50</text>
<text x="244.8" y="278.3">51~100</text>
<text x="252.7" y="278.3">101~250</text>
<text x="261.1" y="278.3">251~1000</text>
<text x="270.6" y="278.3">0~45°</text>
<text x="278.5" y="278.3">45~90°</text>
<text x="286.7" y="278.3">90~135°</text>
<text x="295.2" y="278.3">135~180°</text>
<text x="235.9" y="287.1">Dimensões em milímetros.</text>
<text x="236.8" y="283.1">±0,05</text>
<text x="245.5" y="283.1">±0,10</text>
<text x="253.8" y="283.1">±0,25</text>
<text x="262.8" y="283.1">±0,5</text>
<text x="270.4" y="283.1">±0,50°</text>
<text x="279" y="283.1">±1,00°</text>
<text x="287.5" y="283.1">±1,50°</text>
<text x="295.8" y="283.1">±2,00°</text>
<text x="303.9" y="287.1">Este desenho é propriedade da DELTA SOLLUTIONS. A reprodução, uso ou</text>
<text x="235.9" y="289.2">Chanfros não especificados 0,5x45°.</text>
<text x="303" y="289.2">divulgação a terceiros não deve ser feita sem prévia autorização.</text>
</g>
</svg>
